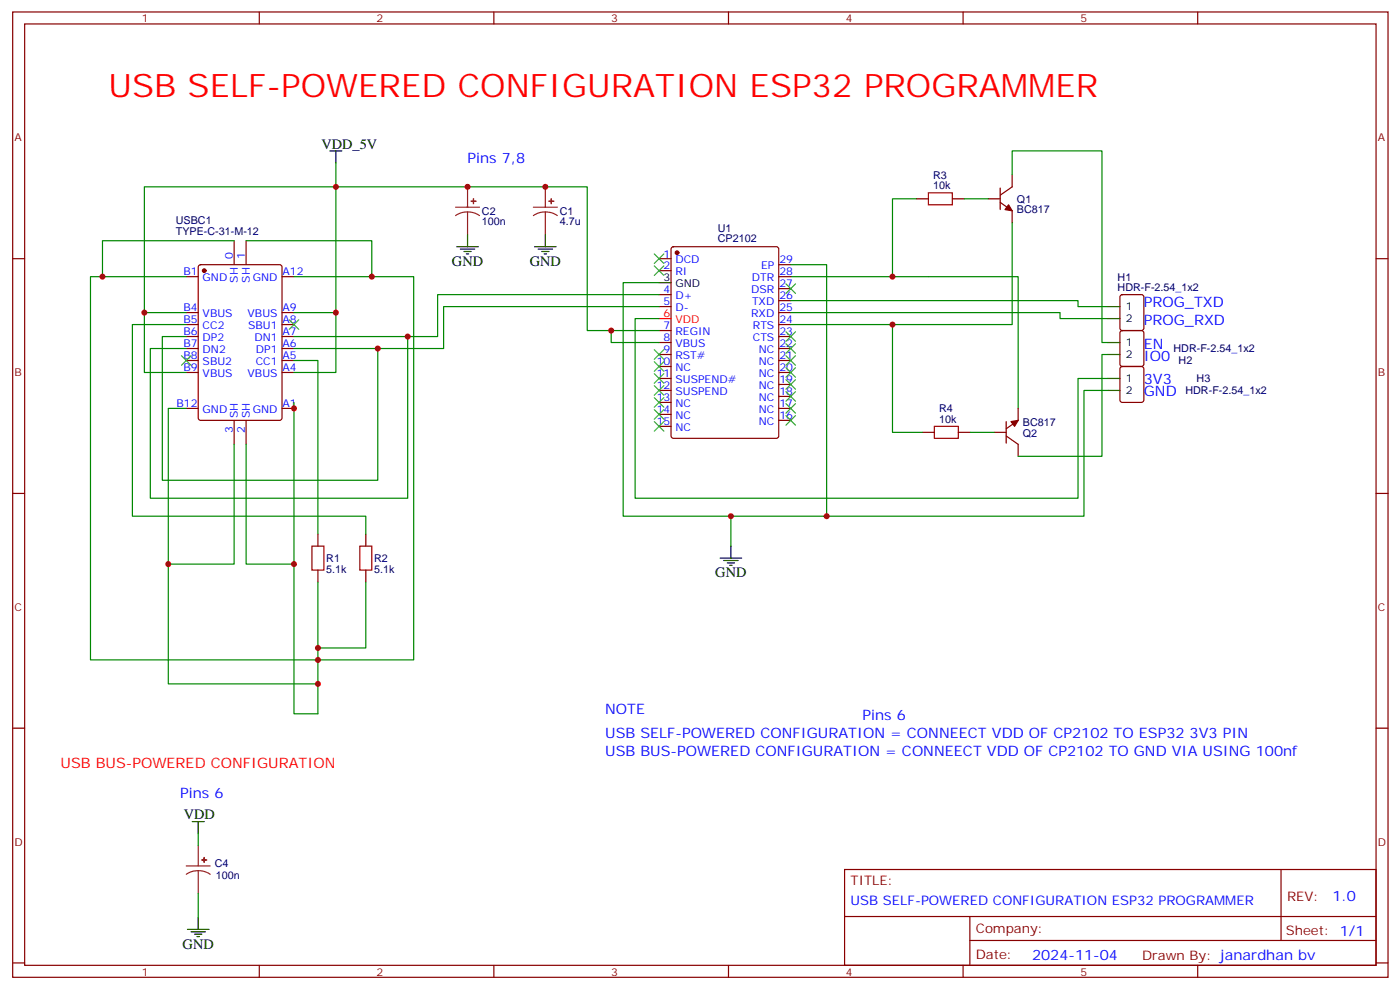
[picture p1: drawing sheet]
<svg xmlns="http://www.w3.org/2000/svg" width="413mm" height="292mm" viewBox="0 0 413 292" stroke-linecap="round" stroke-linejoin="round" font-family="sans-serif">
<g fill="none" stroke="#870000" stroke-width=".35">
<path d="M3.7 3.5h405.4v284.4h-405.4zM7.3 7.1h398.3v277.2h-398.3zM76.4 3.5v3.6M145.6 3.5v3.6M214.7 3.5v3.6M283.8 3.5v3.6M353 3.5v3.6M270.1 58.6h3.5M280.7 58.6h3.5M291.3 58.6h3.5M294.8 59.6l3.5 2.5v3.5M294.8 55.4v6.3"/>
<path d="M298.3 51.5v3.5l-3.5 2.5M3.7 76.2h3.6M58.7 78.2l.4-.2h23.3l.7 .4v44.7l-.4 .7h-23.6l-.6-.4-.1-44.7zM69 70.9v7.1M72.5 70.9v7.1M194.2 76.2h3.6M194.2 79.7h3.6M198 72.9l.5-.2h30.3l.7 .4v55.3l-.4 .7h-30.6l-.7-.4v-55.3zM229.5 78h3.5M405.6 76.2h3.5M54.9 81.5h3.5M54.9 92.1h3.5"/>
<path d="M54.9 95.6h3.5M54.9 99.1h3.5M83.1 81.5h3.5M83.1 92.1h3.5M83.1 95.6h3.5M83.1 99.1h3.5M194.2 86.8h3.6M194.2 90.3h3.6M194.2 97.4h3.6M229.5 81.5h3.5M229.5 92.1h3.5M229.5 95.6h3.5"/>
<path d="M229.5 99.1h3.5M229.5 88.5h3.5M229.5 85h3.5M330.3 87l.5-.2h5.6l.7 .4v9.5l-.4 .6-5.9 .1-.7-.5v-9.4zM330.3 97.6l.5-.2h5.6l.7 .4v9.4l-.4 .7h-5.9l-.7-.4v-9.4zM54.9 102.7h3.5M54.9 106.2h3.5M54.9 109.7h3.5M83.1 102.7h3.5M83.1 106.2h3.5M83.1 109.7h3.5M194.2 100.9h3.6"/>
<path d="M194.2 104.4h3.6M194.2 107.9h3.6M194.2 111.5h3.6M194.2 115h3.6M194.2 118.5h3.6M229.5 102.7h3.5M229.5 106.2h3.5M229.5 109.7h3.5M229.5 116.8h3.5M229.5 113.2h3.5M330.3 108.2l.5-.3h5.6l.7 .5v9.4l-.4 .7h-5.9l-.7-.4v-9.4zM54.9 120.3h3.5"/>
<path d="M69 123.8v7.1M72.5 123.8v7.1M83.1 120.3h3.5M194.2 122.1h3.6M194.2 125.6h3.6M229.5 120.3h3.5M229.5 123.8h3.5M271.9 127.4h3.5M282.4 127.4h3.6M293 127.4h3.5M296.5 128.4l3.6 2.5v3.5M296.5 124.2v6.3"/>
<path d="M300.1 120.3v3.5l-3.6 2.5M3.7 145.3h3.6M93.7 157.3v3.6M107.8 157.3v3.6M405.6 145.3h3.5M93.7 167.9v3.5M107.8 167.9v3.5M3.7 214.5h3.6M405.6 214.5h3.5M248.9 256.1h156.7v28.2h-156.7zM377.5 256.1l.1 20.9M249 270h156.4"/>
<path d="M285.8 277h119.6M285.8 270v14.1M3.7 283.6h3.6M76.4 284.3v3.6M145.6 284.3v3.6M214.7 284.3v3.6M283.8 284.3v3.6M353 284.3v3.6M405.6 283.6h3.5"/>
</g>
<g fill="none" stroke="#008700" stroke-width=".35">
<path d="M99 48v61.7h-12.4M270.1 58.6h-7.1v22.9M284.2 58.6h7.1M298.3 51.5v-7.1h26.5v56.5h1.7M69 70.9h-38.8v10.6M72.5 70.9h37.1v10.6M233 78h10.6v74h-28.2M298.3 65.6v30h-65.3M42.5 92.1v17.6h12.4M54.9 92.1h-12.4v-37.1h130.6v42.4h21.1M54.9 99.1h-7.1v42.4h63.5v-38.8M54.9 95.6h-15.9v56.4h68.8v5.3"/>
<path d="M54.9 81.5h-28.2v112.9h95.2v-112.9h-35.3M86.6 92.1h12.4M86.6 99.1h33.6M120.2 99.1v47.7h-75.9v-44.1h10.6M180.1 97.4v3.5h14.1M194.2 86.8h-65.2v12.3h-8.8M194.2 90.3h-63.5v12.4h-19.4M194.2 83.3h-10.5v68.7h31.7v8.9M194.2 93.8h-7v53h130.5v-35.3h8.8M233 81.5h67.1v38.8M233 92.1h79.4v1.7h14.1M233 88.5h84.7v1.8h8.8"/>
<path d="M263 95.6v31.8h8.9M86.6 118.5v91.8h7.1v-38.9M86.6 106.2h7.1v51.1M86.6 102.7h24.7M326.5 104.4h-1.7v30h-24.7M326.5 115h-7v37h-75.9M54.9 120.3h-5.3v81.1h44.1M69 130.9v35.3h-19.4M72.5 130.9v35.3h14.1M286 127.4h7M107.8 171.4v19.5h-14.1M58.4 245.5v3.6"/>
<path d="M58.4 263.2v7"/>
</g>
<g fill="#870000" stroke="#870000" stroke-width=".35">
<path d="M297.3 60.3l1 1.8-2.1-.4z"/>
<path d="M298 124.2l2.1-.4-1.1 1.8z"/>
<circle cx="60.2" cy="79.7" r=".53"/>
<circle cx="199.5" cy="74.4" r=".53"/>
</g>
<g fill="none" stroke="#000" stroke-width=".35">
<path d="M97.2 44.4h3.6M99 44.4v3.6M134.6 72.7h6.4M135.7 73.4h4.2M136.7 74.1h2.2M137.4 74.8h.7M137.8 69.1v3.6M157.6 72.7h6.3M158.6 73.4h4.2M159.7 74.1h2.1M160.4 74.8h.7M160.7 69.1v3.6"/>
<path d="M194.2 83.3h3.6M326.5 90.3h3.6M326.5 93.8h3.6M326.5 100.9h3.6M326.5 104.4h3.6M326.5 111.5h3.6M326.5 115h3.6M212.2 164.4h6.4M213.3 165.1h4.2M214.3 165.8h2.2M215.1 166.5h.7M215.4 160.9v3.5"/>
<path d="M56.7 242h3.5M58.4 242v3.5M55.2 273.8h6.4M56.3 274.5h4.2M57.4 275.2h2.1M58.1 275.9h.7M58.4 270.2v3.6"/>
</g>
<path d="M194.2 93.8h3.6" fill="none" stroke="#f00" stroke-width=".35"/>
<path d="M273.6 56.8h7.1v3.5h-7.1zM275.4 125.6h7v3.5h-7zM91.9 160.9h3.6v7h-3.6zM106 160.9h3.6v7h-3.6z" fill="none" stroke="#a10000" stroke-width=".35"/>
<g fill="none" stroke="#8c2424" stroke-width=".35">
<path d="M137.8 55v6M160.7 55v6M134.3 61h7M137.8 62.4l-1.9 .3-1.6 .8M137.8 62.4l1.8 .3 1.7 .8M137.8 62.4v6.7M157.2 61h7.1M160.7 62.4l-1.8 .3-1.7 .8M160.7 62.4l1.9 .3 1.7 .8M160.7 62.4v6.7M54.9 255.1h7M58.4 256.5l-1.8 .2-1.7 .8"/>
<path d="M58.4 256.5l1.9 .2 1.6 .8M58.4 249.1v6M58.4 256.5v6.7"/>
</g>
<g fill="#8c2424" stroke="#8c2424" stroke-width=".35">
<path d="M138.9 59.3h1.4z"/>
<path d="M139.5 58.6l.1 1.4z"/>
<path d="M161.8 59.3h1.4z"/>
<path d="M162.5 58.6v1.4z"/>
<path d="M59.5 253.3h1.4z"/>
<path d="M60.1 252.6l.1 1.4z"/>
</g>
<g fill="none" stroke="#3c3" stroke-width=".35">
<path d="M192.8 74.8l2.9 2.8M192.8 78.3l2.9 2.8M195.7 74.8l-2.9 2.8M195.7 78.3l-2.9 2.8M85.2 94.2l2.9 2.8M88.1 94.2l-2.9 2.8M231.6 97.7l2.9 2.8M231.6 83.6l2.9 2.8M234.5 97.7l-2.9 2.8M234.5 83.6l-2.9 2.8M53.5 104.8l2.8 2.8M56.3 104.8l-2.8 2.8"/>
<path d="M192.8 106.5l2.9 2.9M192.8 110.1l2.9 2.8M192.8 113.6l2.9 2.8M192.8 117.1l2.9 2.8M192.8 103l2.9 2.8M195.7 106.5l-2.9 2.9M195.7 110.1l-2.9 2.8M195.7 113.6l-2.9 2.8M195.7 117.1l-2.9 2.8M195.7 103l-2.9 2.8M231.6 101.2l2.9 2.9M231.6 104.8l2.9 2.8"/>
<path d="M231.6 108.3l2.9 2.8M231.6 111.8l2.9 2.9M231.6 115.4l2.9 2.8M231.6 118.9l2.9 2.8M234.5 101.2l-2.9 2.9M234.5 104.8l-2.9 2.8M234.5 108.3l-2.9 2.8M234.5 111.8l-2.9 2.9M234.5 115.4l-2.9 2.8M234.5 118.9l-2.9 2.8M192.8 120.6l2.9 2.9M192.8 124.2l2.9 2.8"/>
<path d="M195.7 120.6l-2.9 2.9M195.7 124.2l-2.9 2.8M231.6 122.4l2.9 2.8M234.5 122.4l-2.9 2.8"/>
</g>
<g fill="#c00">
<circle cx="99" cy="92.1" r=".88"/>
<circle cx="99" cy="55" r=".88"/>
<circle cx="42.5" cy="92.1" r=".88"/>
<circle cx="120.2" cy="99.1" r=".88"/>
<circle cx="111.3" cy="102.7" r=".88"/>
<circle cx="49.6" cy="166.2" r=".88"/>
<circle cx="215.4" cy="152" r=".88"/>
<circle cx="263" cy="95.6" r=".88"/>
<circle cx="263" cy="81.5" r=".88"/>
<circle cx="109.6" cy="81.5" r=".88"/>
<circle cx="30.2" cy="81.5" r=".88"/>
<circle cx="180.1" cy="97.4" r=".88"/>
<circle cx="160.7" cy="55" r=".88"/>
<circle cx="137.8" cy="55" r=".88"/>
<circle cx="93.7" cy="190.9" r=".88"/>
<circle cx="93.7" cy="194.4" r=".88"/>
<circle cx="93.7" cy="201.4" r=".88"/>
<circle cx="86.6" cy="166.2" r=".88"/>
<circle cx="86.6" cy="120.3" r=".88"/>
<circle cx="243.6" cy="152" r=".88"/>
</g>
<text font-size="9.5" fill="#f00" x="32" y="28.6">USB SELF-POWERED CONFIGURATION ESP32 PROGRAMMER</text>
<g font-size="4.2">
<text x="94.8" y="43.7">VDD_5V</text>
<text x="133.2" y="78.3">GND</text>
<text x="156.1" y="78.3">GND</text>
<text x="210.8" y="170">GND</text>
<text x="54.2" y="241.3">VDD</text>
<text x="53.8" y="279.4">GND</text>
</g>
<g font-size="4.2" fill="#00f">
<text x="137.8" y="48">Pins 7,8</text>
<text x="337.1" y="90.3">PROG_TXD</text>
<text x="337.1" y="95.6">PROG_RXD</text>
<text x="337.1" y="102.7">EN</text>
<text x="337.1" y="106.2">IO0</text>
<text x="337.1" y="113.2">3V3</text>
<text x="337.1" y="116.8">GND</text>
<text x="178.4" y="210.3">NOTE</text>
<text x="254.2" y="212">Pins 6</text>
<text x="178.4" y="217.3">USB SELF-POWERED CONFIGURATION = CONNEECT VDD OF CP2102 TO ESP32 3V3 PIN</text>
<text x="178.4" y="222.6">USB BUS-POWERED CONFIGURATION = CONNEECT VDD OF CP2102 TO GND VIA USING 100nf</text>
<text x="53.1" y="234.9">Pins 6</text>
<text x="392.7" y="265.4">1.0</text>
<text x="304.2" y="282.7">2024-11-04</text>
</g>
<text font-size="4.2" fill="#f00" x="17.9" y="226.1">USB BUS-POWERED CONFIGURATION</text>
<g font-size="3.9" fill="#800">
<text x="250.7" y="260.7">TITLE:</text>
<text x="379.3" y="265.4">REV:</text>
<text x="287.6" y="274.9">Company:</text>
<text x="379" y="275.5">Sheet: 1/1</text>
<text x="287.6" y="282.6">Date:</text>
<text x="336.6" y="282.7">Drawn By: janardhan bv</text>
</g>
<text font-size="3.9" fill="#00f" x="250.7" y="266.7">USB SELF-POWERED CONFIGURATION ESP32 PROGRAMMER</text>
<g font-size="3.2" fill="#800">
<text x="41.8" y="6.5">1</text>
<text x="111" y="6.5">2</text>
<text x="180.1" y="6.5">3</text>
<text x="249.3" y="6.5">4</text>
<text x="318.4" y="6.5">5</text>
<text x="4.3" y="41.6">A</text>
<text x="406.1" y="41.6">A</text>
<text x="4.3" y="110.8">B</text>
<text x="406.1" y="110.8">B</text>
<text x="4.3" y="179.9">C</text>
<text x="406.1" y="179.9">C</text>
<text x="4.3" y="249.1">D</text>
<text x="406.1" y="249.1">D</text>
<text x="41.8" y="287.3">1</text>
<text x="111" y="287.3">2</text>
<text x="180.1" y="287.3">3</text>
<text x="249.3" y="287.3">4</text>
<text x="318.4" y="287.3">5</text>
</g>
<g font-size="3.2" fill="#000080">
<text x="275" y="52.7">R3</text>
<text x="275" y="55.7">10k</text>
<text x="299.7" y="59.8">Q1</text>
<text x="51.8" y="66">USBC1</text>
<text x="142" y="63.4">C2</text>
<text x="165" y="63.4">C1</text>
<text x="299.7" y="62.8">BC817</text>
<text x="51.8" y="69.1">TYPE-C-31-M-12</text>
<text x="142" y="66.4">100n</text>
<text x="165" y="66.4">4.7u</text>
<text x="211.6" y="71.4">CP2102</text>
<text x="211.6" y="68.4">U1</text>
<text x="329.4" y="82.7">H1</text>
<text x="329.4" y="85.7">HDR-F-2.54_1x2</text>
<text x="345.8" y="103.7">HDR-F-2.54_1x2</text>
<text x="347.4" y="107.3">H2</text>
<text x="352.7" y="112.6">H3</text>
<text x="349.4" y="116.1">HDR-F-2.54_1x2</text>
<text x="276.8" y="124.5">10k</text>
<text x="276.8" y="121.5">R4</text>
<text x="301.5" y="125.5">BC817</text>
<text x="301.5" y="128.6">Q2</text>
<text x="96.2" y="165.6">R1</text>
<text x="110.3" y="165.6">R2</text>
<text x="96.2" y="168.7">5.1k</text>
<text x="110.3" y="168.7">5.1k</text>
<text x="63.3" y="255.5">C4</text>
<text x="63.6" y="259">100n</text>
</g>
<g font-size="3.2" fill="#00f">
<text x="68.7" y="76.2" transform="rotate(-90 68.7 76.2)">0</text>
<text x="72.2" y="76.2" transform="rotate(-90 72.2 76.2)">1</text>
<text x="195.6" y="75.8">1</text>
<text x="199.1" y="77.6">DCD</text>
<text x="229.7" y="77.6">29</text>
<text x="54.1" y="81.1">B1</text>
<text x="59.7" y="82.9">GND</text>
<text x="70.1" y="83.2" transform="rotate(-90 70.1 83.2)">SH</text>
<text x="73.6" y="83.2" transform="rotate(-90 73.6 83.2)">SH</text>
<text x="74.5" y="82.9">GND</text>
<text x="83.3" y="81.1">A12</text>
<text x="195.6" y="79.4">2</text>
<text x="199.1" y="81.1">RI</text>
<text x="221.6" y="82.9">DTR</text>
<text x="224.3" y="79.4">EP</text>
<text x="229.7" y="81.1">28</text>
<text x="195.6" y="86.4">4</text>
<text x="195.6" y="90">5</text>
<text x="199.1" y="88.2">D+</text>
<text x="221.4" y="86.4">DSR</text>
<text x="221.6" y="90">TXD</text>
<text x="229.7" y="88.2">26</text>
<text x="229.7" y="84.7">27</text>
<text x="54.1" y="91.7">B4</text>
<text x="54.1" y="95.2">B5</text>
<text x="59.7" y="93.5">VBUS</text>
<text x="73" y="93.5">VBUS</text>
<text x="83.3" y="95.2">A8</text>
<text x="83.3" y="91.7">A9</text>
<text x="199.1" y="91.7">D-</text>
<text x="221.4" y="93.5">RXD</text>
<text x="229.7" y="95.2">24</text>
<text x="229.7" y="91.7">25</text>
<text x="54.1" y="98.8">B6</text>
<text x="59.7" y="97">CC2</text>
<text x="59.7" y="100.5">DP2</text>
<text x="73.1" y="97">SBU1</text>
<text x="75" y="100.5">DN1</text>
<text x="83.3" y="98.8">A7</text>
<text x="195.6" y="97">7</text>
<text x="195.6" y="100.5">8</text>
<text x="199.1" y="98.8">REGIN</text>
<text x="221.9" y="100.5">CTS</text>
<text x="221.9" y="97">RTS</text>
<text x="229.7" y="98.8">23</text>
<text x="54.1" y="102.3">B7</text>
<text x="54.1" y="105.8">B8</text>
<text x="59.7" y="104.1">DN2</text>
<text x="59.7" y="107.6">SBU2</text>
<text x="75.4" y="107.6">CC1</text>
<text x="75.4" y="104.1">DP1</text>
<text x="83.3" y="105.8">A5</text>
<text x="83.3" y="102.3">A6</text>
<text x="193.6" y="107.6">10</text>
<text x="195.6" y="104.1">9</text>
<text x="199.1" y="102.3">VBUS</text>
<text x="199.1" y="105.8">RST#</text>
<text x="223.6" y="107.6">NC</text>
<text x="223.6" y="104.1">NC</text>
<text x="229.7" y="105.8">21</text>
<text x="229.7" y="102.3">22</text>
<text x="54.1" y="109.4">B9</text>
<text x="59.7" y="111.1">VBUS</text>
<text x="73" y="111.1">VBUS</text>
<text x="83.3" y="109.4">A4</text>
<text x="193.6" y="111.1">11</text>
<text x="199.1" y="109.4">NC</text>
<text x="199.1" y="112.9">SUSPEND#</text>
<text x="223.6" y="111.1">NC</text>
<text x="229.7" y="112.9">19</text>
<text x="229.7" y="109.4">20</text>
<text x="52" y="119.9">B12</text>
<text x="83.3" y="119.9">A1</text>
<text x="193.6" y="114.7">12</text>
<text x="193.6" y="118.2">13</text>
<text x="199.1" y="116.4">SUSPEND</text>
<text x="199.1" y="119.9">NC</text>
<text x="223.6" y="118.2">NC</text>
<text x="223.6" y="114.7">NC</text>
<text x="229.7" y="119.9">17</text>
<text x="229.7" y="116.4">18</text>
<text x="59.7" y="121.7">GND</text>
<text x="70.1" y="123.1" transform="rotate(-90 70.1 123.1)">SH</text>
<text x="73.6" y="123.1" transform="rotate(-90 73.6 123.1)">SH</text>
<text x="74.5" y="121.7">GND</text>
<text x="193.6" y="121.7">14</text>
<text x="193.6" y="125.2">15</text>
<text x="199.1" y="123.5">NC</text>
<text x="223.6" y="125.2">NC</text>
<text x="223.6" y="121.7">NC</text>
<text x="229.7" y="123.5">16</text>
<text x="68.7" y="127.6" transform="rotate(-90 68.7 127.6)">3</text>
<text x="72.2" y="127.6" transform="rotate(-90 72.2 127.6)">2</text>
<text x="199.1" y="127">NC</text>
</g>
<g font-size="3.2">
<text x="195.6" y="82.9">3</text>
<text x="199.1" y="84.7">GND</text>
<text x="331.8" y="91.4">1</text>
<text x="331.8" y="94.9">2</text>
<text x="331.8" y="102">1</text>
<text x="331.8" y="105.5">2</text>
<text x="331.8" y="112.5">1</text>
<text x="331.8" y="116.1">2</text>
</g>
<g font-size="3.2" fill="#f00">
<text x="195.6" y="93.5">6</text>
<text x="199.1" y="95.2">VDD</text>
</g>
</svg>
